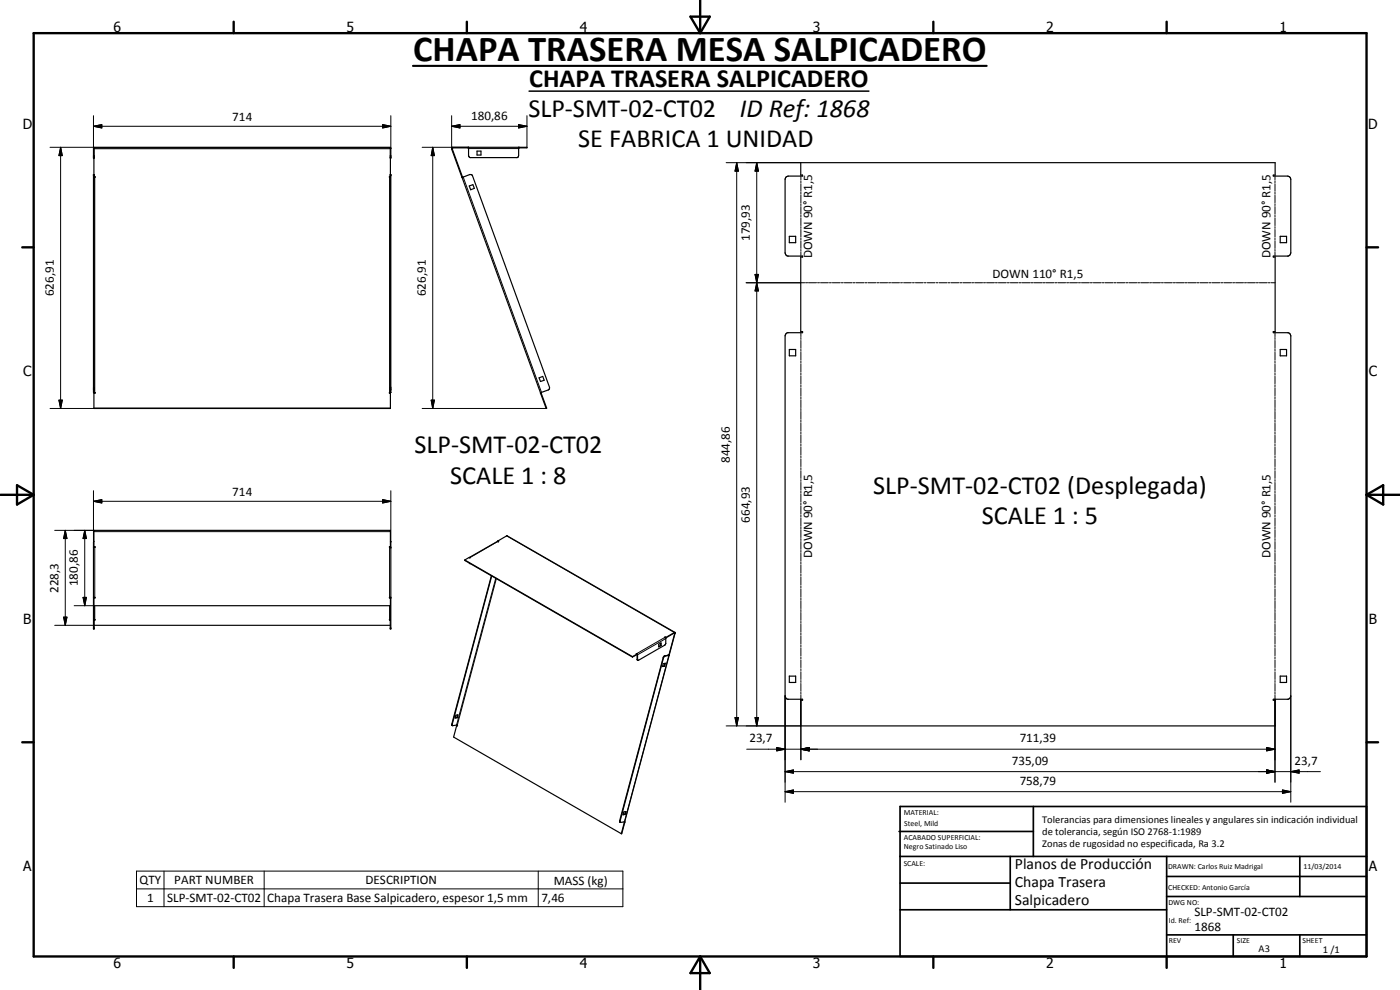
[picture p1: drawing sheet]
<svg xmlns="http://www.w3.org/2000/svg" width="420mm" height="297mm" viewBox="0 0 420 297" stroke-linecap="round" stroke-linejoin="round" font-family="sans-serif">
<g fill="none" stroke="#000" stroke-width=".35">
<path d="M28.2 44.3l-.1 3h.2v-2.9h.1M28.2 44.2h89v.2h-89zM28.2 47.3v5.1M28.3 53l.2 .1M116.9 53.1h.2l-.2 .1M116.9 53.2h.1M117.1 53h-.2v.2M117.2 44.3l.1 3h-.2v-2.9h-.2M117.2 47.3v5.1M138.6 53.1l.1 .2M138.7 53.3l2.3-.9 .8 .2 23.1 63.6v.5l-.4 .3-2.1 .8M138.7 53.3l23.5 64.6"/>
<path d="M138.8 53v.2M138.8 53l-.2 .1M140.5 44.2v.2M140.6 44.2v2.5l.5 .6h14.1l.4-.6v-2.5M140.6 44.4h-4.7l-.2 .1 3.1 8.5M140.8 55.8l1.1-.4 .5 1.1-1.1 .4zM143.2 45.3h1.1v1.2h-1.1zM155.6 44.4h2.5v-.2h-22.3l-.3 .5 3.1 8.4M155.8 44.2v.2M235.8 53.2l.8-.4h4.3v-.3h-.6v-3.7h142.4v3.7h-.6v.3h4.3l.8 .4 .2 .6v22l-.2 .7-.6 .3h-4.5v.3h.6v22.4h-.6v.3h4.5l.6 .4 .2 .6v108l-.2 .6-.6 .4h-4.5v.3h.6v7.7h-142.4v-7.7h.6v-.3h-4.5l-.6-.4-.2-.6v-108l.2-.6 .6-.4h4.5v-.3h-.6v-22.4h.6v-.3h-4.5l-.6-.3-.2-.7v-22zM236.9 70.9h1.9v1.9h-1.9zM384.2 70.9h1.9v1.9h-1.9z"/>
<path d="M28.5 117.9l-.4-.2v-65.3h.2v65.4h.2v.2h-.3v4.6h89v-4.6h-.3v-.2h.2v-65.4h.2v65.4l-.4 .1M161.8 113.4l1.1-.5 .4 1.2-1.1 .4zM162.2 117.9l.1 .1M162.3 117.8l.1 .2M162.4 117.8l-.2 .1M162.4 118l1.7 4.5-.2 .1-1.6-4.6M162.4 118h-.1M236.9 104.9h1.9v1.9h-1.9zM384.2 104.9h1.9v1.9h-1.9zM28.2 122.5h89M28.1 164.2h.4v-.2h-.3v-4.9h89v4.9l-.3 .2h.4M28.1 179.2h.4v.2h-.3v2.3h89v-2.3l-.3-.2h.4"/>
<path d="M28.2 162.3l-.1 26.2h.2v-6.8M28.3 164v.2M28.3 179.2v.2M117.1 164v.2M117.1 179.2v.2M117.2 162.3l.1 26.2h-.2v-6.8M139.5 168l50.3 29M139.5 168l50.3 29.1M140.9 168.9l.1 .2M140.9 167.3h.1M141 169l.1 .1M141 167.3h.1"/>
<path d="M141.1 169.1h.1M141.1 167.3h-.3l-1.3 .7M147.5 172.7l-11.9 44.6 .2 .4M147.6 172.8l-11.9 44.7 .1 .2M149.5 162.4l-8.6 4.9M149.5 162.3h.2l-.2 .1M149.5 162.3v.1M149.5 162.3l2.7-1.5 50.4 28.9M28.3 186l.2-.1-.2 .2M28.3 187.6h88.8M116.9 185.9l.2 .1M116.9 185.9h.1"/>
<path d="M116.9 185.9l.2 .2M189.8 197v.1M191 196.1l.3 .4v1.5M191 196.1v.1M191 196.1l.2 .2M191.2 196.3l.1 1.7M191.2 196.3l-1.4 .8M191.2 196.3l-1.4 .7M191.3 198l.1 .1M197.7 193.3l.7-.4v.8l-.7 .4zM198.3 193v.6M198.3 193.6l-.6 .4"/>
<path d="M198.3 193.6l.1 .1M199 199.1l.7-.1-.2 .9-.7 .1zM199.3 199.8l-.5 .1M199.3 199.8l.2 .1M199.5 199.1l-.2 .7M199.6 191.1l.2 .4-.1 1.9-8 4.7-.4-.1M199.6 191.1l.2 .2M199.6 191.1l.2 .3M199.8 191.3v.1M200.6 196.6l-1.1 .2-.5 .5-13 49 .1 .5M200.6 196.6h.1M200.6 196.5v.1"/>
<path d="M200.6 196.5l.1 .2-1.2 .2-.4 .5-13.1 49.1 .2 .3M200.6 196.5h.2M200.7 196.4l-.1 .1M200.8 196.6l-13.4 50M202.5 189.9l-2.7 1.5M202.5 189.9h.1M202.5 189.9l-1.7 6.6M202.6 189.7l-2.8 1.6M202.6 189.7v.1M202.6 189.8l-1.8 6.7M136.8 214.6l.6-.1-.2 .8-.6 .1zM137.1 217.7l.1 .1 .1-.2-1.5 .1"/>
<path d="M137.1 217.7h.2M137.1 217.7l-1 3.4 50.4 29M137.1 215.3h.1M137.1 215.3h-.5M137.2 217.6h.1M137.3 214.5l-.2 .8M236.9 202.9h1.9v1.9h-1.9zM384.2 202.9h1.9v1.9h-1.9zM186.2 246.8h.1M187.2 243.6l.7-.1-.3 .8-.6 .2zM187.3 246.6l.1 .1M187.4 246.6l-1.1 .2"/>
<path d="M187.4 246.6h.1M187.4 246.7l-.9 3.4M187.5 244.3l-.5 .1M187.5 244.3h.1M187.5 246.6l-.1 .1M187.5 246.6l-1 3.5M187.7 243.5l-.2 .8"/>
</g>
<g fill="#000">
<circle cx="28.1" cy="52.4" r=".18"/>
<circle cx="28.1" cy="47.3" r=".18"/>
<circle cx="28.3" cy="52.4" r=".18"/>
<circle cx="28.3" cy="53.1" r=".18"/>
<circle cx="28.3" cy="47.3" r=".18"/>
<circle cx="117.1" cy="52.4" r=".18"/>
<circle cx="117.1" cy="47.3" r=".18"/>
<circle cx="117.1" cy="53.1" r=".18"/>
<circle cx="117.3" cy="52.4" r=".18"/>
<circle cx="117.3" cy="47.3" r=".18"/>
<circle cx="140.6" cy="44.2" r=".18"/>
<circle cx="155.6" cy="44.2" r=".18"/>
<circle cx="162.2" cy="117.9" r=".18"/>
<circle cx="28.2" cy="159.1" r=".18"/>
<circle cx="117.2" cy="159.1" r=".18"/>
<circle cx="117.3" cy="164.2" r=".18"/>
<circle cx="117.3" cy="179.2" r=".18"/>
<circle cx="149.5" cy="162.4" r=".18"/>
<circle cx="28.1" cy="188.5" r=".18"/>
<circle cx="28.3" cy="188.5" r=".18"/>
<circle cx="117.1" cy="188.5" r=".18"/>
<circle cx="117.3" cy="188.5" r=".18"/>
<circle cx="199.6" cy="191.3" r=".18"/>
<circle cx="187.5" cy="246.5" r=".18"/>
</g>
<g fill="none" stroke="#000" stroke-width=".3">
<path d="M28.1 37.9l2.5-.5v1zM28.1 34.7v9.9h.2M28.1 37.9h89.2M114.8 37.4l2.5 .5-2.5 .5zM117.3 34.7v9.9h-.2M135.5 37.9l2.5-.5v1zM135.5 37.9h22.6M135.5 34.7v9.9M155.6 37.4l2.5 .5-2.5 .5zM158.1 34.7v9.5M15 44.2h13.2M18.2 44.2l.5 2.5h-1z"/>
<path d="M18.2 44.2v78.4M28.1 52.7h.2M28.1 46.7h.2M28.3 44.6h88.8M28.4 53.2v64.7M116.9 53.2v64.7M117.1 52.7h.2M117.1 46.7h.2M126.7 44.2h13.9M129.9 44.2l.5 2.5h-1zM129.9 44.2v78.4M135.7 44.6l-.2 .1"/>
<path d="M135.9 44.2v.2M139 53.1l23.5 64.6M140.6 44.6h15M217.9 48.8h22.4M221.1 48.8l.5 2.6h-1zM221.1 48.8v169M227.1 48.8l.5 2.6h-1zM227.1 48.8v169M240.4 52.8v1.2M240.4 54.3v.5M240.4 55.1v2.3M240.4 57.7v.6"/>
<path d="M240.4 58.5v2.3M382.6 52.8v1.2M382.6 54.3v.5M382.6 55.1v2.3M382.6 57.7v.6M382.6 58.5v2.3M240.4 61.1v.6M240.4 62v2.3M240.4 64.6v.5M240.4 65.4v2.3M240.4 68v.5M240.4 68.8v2.3"/>
<path d="M240.4 71.4v.6M240.4 72.3v2.2M240.4 74.8v.6M240.4 75.7v1.1M382.6 61.1v.6M382.6 62v2.3M382.6 64.6v.5M382.6 65.4v2.3M382.6 68v.5M382.6 68.8v2.3M382.6 71.4v.6M382.6 72.3v2.2"/>
<path d="M382.6 74.8v.6M382.6 75.7v1.1M223.9 84.8h17.6M226.6 82.3h1l-.5 2.5zM227.1 84.8l.5 2.5h-1zM240.4 99.8v1.2M241.8 84.8h.6M242.6 84.8h2.5M245.4 84.8h.5M246.2 84.8h2.4M248.9 84.8h.6M249.8 84.8h2.4"/>
<path d="M252.5 84.8h.6M253.4 84.8h2.3M256 84.8h.6M256.9 84.8h2.4M259.6 84.8h.6M260.5 84.8h2.3M263.1 84.8h.6M264 84.8h2.4M266.7 84.8h.6M267.6 84.8h2.3M270.3 84.8h.5M271.2 84.8h2.3"/>
<path d="M273.8 84.8h.6M274.7 84.8h2.4M277.4 84.8h.5M278.3 84.8h2.3M281 84.8h.5M281.8 84.8h2.4M284.5 84.8h.6M285.4 84.8h2.4M288.1 84.8h.6M289 84.8h2.3M291.6 84.8h.6M292.5 84.8h2.4"/>
<path d="M295.2 84.8h.6M296.1 84.8h2.3M298.7 84.8h.6M299.6 84.8h2.4M302.3 84.8h.6M303.2 84.8h2.4M305.8 84.8h.7M306.7 84.8h2.4M309.4 84.8h.6M310.3 84.8h2.4M313 84.8h.6M313.8 84.8h2.5"/>
<path d="M316.6 84.8h.5M317.4 84.8h2.4M320.1 84.8h.6M321 84.8h2.4M323.7 84.8h.6M324.6 84.8h2.3M327.2 84.8h.6M328.1 84.8h2.4M330.8 84.8h.6M331.7 84.8h2.3M334.3 84.8h.6M335.2 84.8h2.4"/>
<path d="M337.9 84.8h.6M338.8 84.8h2.4M341.4 84.8h.6M342.3 84.8h2.4M345 84.8h.6M345.9 84.8h2.4M348.6 84.8h.6M349.5 84.8h2.3M352.1 84.8h.7M353 84.8h2.4M355.7 84.8h.6M356.6 84.8h2.4"/>
<path d="M359.2 84.8h.7M360.2 84.8h2.3M362.8 84.8h.6M363.7 84.8h2.4M366.4 84.8h.6M367.3 84.8h2.3M369.9 84.8h.6M370.8 84.8h2.4M373.5 84.8h.6M374.4 84.8h2.4M377.1 84.8h.5M377.9 84.8h2.4"/>
<path d="M380.6 84.8h.6M381.5 84.8h1.2M382.6 99.8v1.2M28.1 116.2h.2M28.1 117h.2M28.1 117.7h.2M117.1 116.2h.2M117.1 117h.2M117.1 117.7h.2M240.4 101.3v.6M240.4 102.2v2.3M240.4 104.8v.6"/>
<path d="M240.4 105.7v2.4M240.4 108.4v.6M240.4 109.3v2.3M240.4 111.9v.6M240.4 112.8v2.4M240.4 115.5v.6M240.4 116.4v2.3M240.4 119v.6M240.4 119.9v2.4M382.6 101.3v.6M382.6 102.2v2.3M382.6 104.8v.6"/>
<path d="M382.6 105.7v2.4M382.6 108.4v.6M382.6 109.3v2.3M382.6 111.9v.6M382.6 112.8v2.4M382.6 115.5v.6M382.6 116.4v2.3M382.6 119v.6M382.6 119.9v2.4M15 122.6h13.2M17.7 120.1h1l-.5 2.5zM126.7 122.6h37.2"/>
<path d="M129.4 120.1h1l-.5 2.5zM240.4 122.6v.6M240.4 123.4v2.4M240.4 126.1v.6M240.4 127v2.4M240.4 129.7v.6M240.4 130.6v2.3M240.4 133.2v.6M240.4 134.1v2.4M240.4 136.8v.5M240.4 137.7v2.3M382.6 122.6v.6"/>
<path d="M382.6 123.4v2.4M382.6 126.1v.6M382.6 127v2.4M382.6 129.7v.6M382.6 130.6v2.3M382.6 133.2v.6M382.6 134.1v2.4M382.6 136.8v.5M382.6 137.7v2.3M16.4 159.1h11.8M19.6 159.1l.5 2.5h-1zM19.6 159.1v28.5"/>
<path d="M25.4 159.1l.5 2.5h-1zM25.4 159.1v22.6M28.1 150.4l2.5-.5v1zM28.1 147.2l.1 15.4M28.1 150.4h89.2M28.2 159.5h89M114.8 149.9l2.5 .5-2.5 .5zM117.3 147.2l-.1 15.4M240.4 140.3v.6M240.4 141.2v2.4M240.4 143.9v.5M240.4 144.7v2.4"/>
<path d="M240.4 147.4v.6M240.4 148.3v2.4M240.4 151v.6M240.4 151.8v2.4M240.4 154.5v.6M240.4 155.4v2.4M240.4 158v.7M240.4 158.9v2.4M382.6 140.3v.6M382.6 141.2v2.4M382.6 143.9v.5M382.6 144.7v2.4"/>
<path d="M382.6 147.4v.6M382.6 148.3v2.4M382.6 151v.6M382.6 151.8v2.4M382.6 154.5v.6M382.6 155.4v2.4M382.6 158v.7M382.6 158.9v2.4M24.9 179.2h1l-.5 2.5zM28.4 164v15.4M116.9 164v15.4M141 167.3h.1"/>
<path d="M148.8 173.5l-11.8 44.1M149 173.6l-11.8 44M149.5 162.4l-8.5 4.9M152 160.8l50.6 29.2M240.4 161.6v.6M240.4 162.5v2.3M240.4 165.1v.6M240.4 166v2.4M240.4 168.7v.6M240.4 169.6v2.4M240.4 172.3v.5M240.4 173.1v2.4"/>
<path d="M240.4 175.8v.6M240.4 176.7v2.4M240.4 179.4v.6M382.6 161.6v.6M382.6 162.5v2.3M382.6 165.1v.6M382.6 166v2.4M382.6 168.7v.6M382.6 169.6v2.4M382.6 172.3v.5M382.6 173.1v2.4M382.6 175.8v.6"/>
<path d="M382.6 176.7v2.4M382.6 179.4v.6M16.4 187.6h11.9M19.1 185.2h1l-.5 2.4zM22.3 181.7h5.9M28.1 188.5h.2M28.4 181.7v4.2M116.9 181.7v4.2M117.1 188.5h.2M191.2 197.8l.1 .1M199 197.3l.1 .1M199.5 196.8h.1"/>
<path d="M199.6 191.2l-8.5 5.1M199.8 191.6l-8.6 4.8M200.6 196.6l-13.2 50M200.7 196.5l-.1 .1M240.4 180.2v2.4M240.4 182.9v.6M240.4 183.8v2.3M240.4 186.4v.6M240.4 187.3v2.4M240.4 190v.6M240.4 190.9v2.4M240.4 193.5v.6"/>
<path d="M240.4 194.4v2.4M240.4 197.1v.6M240.4 198v2.3M382.6 180.2v2.4M382.6 182.9v.6M382.6 183.8v2.3M382.6 186.4v.6M382.6 187.3v2.4M382.6 190v.6M382.6 190.9v2.4M382.6 193.5v.6M382.6 194.4v2.4"/>
<path d="M382.6 197.1v.6M382.6 198v2.3M135.6 217.3h.1M217.9 217.8h22.4M220.6 215.3h1l-.5 2.5zM226.6 215.3h1l-.5 2.5zM235.6 208.8v31.9M240.4 200.7v.5M240.4 201.5v2.4M240.4 204.2v.6M240.4 205.1v2.3M240.4 207.7v.6"/>
<path d="M240.4 208.6v19.4M382.6 200.7v.5M382.6 201.5v2.4M382.6 204.2v.6M382.6 205.1v2.3M382.6 207.7v.6M382.6 208.6v26.1M387.4 208.8v31.9M224.1 224.8h158.5M233.1 224.3l2.5 .5-2.5 .5zM235.6 231.5l2.5-.5v1zM235.6 237.5l2.5-.5v1z"/>
<path d="M235.6 231.5h160.7M235.6 237.5h151.8M240.4 224.8l2.5-.5v1zM380.1 231l2.5 .5-2.5 .5zM380.1 224.3l2.5 .5-2.5 .5zM384.9 237l2.5 .5-2.5 .5zM387.4 231.5l2.5-.5v1zM186 246.3l.1 .1M41 261.4h145.9v10.6h-145.9zM41 266.7h145.9M49.2 261.4v10.6M79.3 261.4v10.6"/>
<path d="M161.5 261.4v10.6"/>
</g>
<g fill="none" stroke="#000" stroke-width=".71">
<path d="M10.1 9.9h400v277.1h-400zM70.1 6.5v3.4M140.1 6.5v3.4M207.2 5h5.8l-2.9 4.9zM210.1 0v9.9M280.1 6.5v3.4M350.1 6.5v3.4M6.7 74.2h3.4M410.1 74.2h3.5M.1 148.5h10M5.1 145.6l5 2.9-5 2.9zM410.1 148.5h10"/>
<path d="M410.1 148.5l5-2.9v5.8zM6.7 222.7h3.4M410.1 222.7h3.5M70.1 287v3.4M140.1 287v3.4M210.1 287v10M210.1 287l2.9 5h-5.8zM280.1 287v3.4M350.1 287v3.4"/>
</g>
<g fill="none" stroke="#000" stroke-width=".51">
<path d="M269.8 249.5h40.3M270.1 242h140v45h-140zM270.1 257h140M303.2 257v16M310.1 242v15M350.1 257v30M390.1 257v12M270.1 265h33.1M270.1 273h80M350.1 269h60M350.1 263h60M350.1 280.5h60"/>
<path d="M370.1 280.5v6.5M390.1 280.5v6.5"/>
</g>
<g fill="#000">
<path d="M28.1 37.9l2.5-.5v1zM114.8 37.4l2.5 .5-2.5 .5zM135.5 37.9l2.5-.5v1zM155.6 37.4l2.5 .5-2.5 .5zM18.2 44.2l.5 2.5h-1zM129.9 44.2l.5 2.5h-1zM221.1 48.8l.5 2.6h-1zM227.1 48.8l.5 2.6h-1zM226.6 82.3h1l-.5 2.5zM227.1 84.8l.5 2.5h-1zM17.7 120.1h1l-.5 2.5zM129.4 120.1h1l-.5 2.5z"/>
<path d="M28.1 150.4l2.5-.5v1zM114.8 149.9l2.5 .5-2.5 .5zM19.6 159.1l.5 2.5h-1zM24.9 179.2h1l-.5 2.5zM25.4 159.1l.5 2.5h-1zM19.1 185.2h1l-.5 2.4zM220.6 215.3h1l-.5 2.5zM226.6 215.3h1l-.5 2.5zM233.1 224.3l2.5 .5-2.5 .5zM235.6 231.5l2.5-.5v1zM235.6 237.5l2.5-.5v1zM240.4 224.8l2.5-.5v1z"/>
<path d="M380.1 231l2.5 .5-2.5 .5zM380.1 224.3l2.5 .5-2.5 .5zM384.9 237l2.5 .5-2.5 .5zM387.4 231.5l2.5-.5v1z"/>
</g>
<path d="M123.9 19.8h172.2" fill="none" stroke="#000" stroke-width=".63"/>
<path d="M158.8 27.3h102" fill="none" stroke="#000" stroke-width=".46"/>
<text font-size="11" x="124" y="18.2">CHAPA TRASERA MESA SALPICADERO</text>
<g font-size="7.9">
<text x="158.8" y="26.2">CHAPA TRASERA SALPICADERO</text>
<text x="158.6" y="35.2">SLP-SMT-02-CT02</text>
<text x="222.1" y="35.2">ID Ref: 1868</text>
<text x="173.6" y="44.2">SE FABRICA 1 UNIDAD</text>
<text x="124.4" y="136.1">SLP-SMT-02-CT02</text>
<text x="135.1" y="145.1">SCALE 1 : 8</text>
<text x="262.1" y="148.2">SLP-SMT-02-CT02 (Desplegada)</text>
<text x="294.6" y="157.1">SCALE 1 : 5</text>
</g>
<g font-size="4.7">
<text x="304.6" y="260.8">Planos de Producción</text>
<text x="304.6" y="266.2">Chapa Trasera</text>
<text x="304.6" y="271.6">Salpicadero</text>
</g>
<g font-size="4.2">
<text x="34" y="9.6">6</text>
<text x="104" y="9.6">5</text>
<text x="174" y="9.6">4</text>
<text x="244" y="9.6">3</text>
<text x="314" y="9.6">2</text>
<text x="384" y="9.6">1</text>
<text x="6.8" y="38.7">D</text>
<text x="410.6" y="38.7">D</text>
<text x="7" y="112.9">C</text>
<text x="410.8" y="112.9">C</text>
<text x="7" y="187.1">B</text>
<text x="410.8" y="187.1">B</text>
<text x="7" y="261.4">A</text>
<text x="410.8" y="261.4">A</text>
<text x="34" y="290.4">6</text>
<text x="104" y="290.4">5</text>
<text x="174" y="290.4">4</text>
<text x="244" y="290.4">3</text>
<text x="314" y="290.4">2</text>
<text x="384" y="290.4">1</text>
</g>
<g font-size="3.9">
<text x="141.4" y="35.9">180,86</text>
<text x="69.7" y="36.4">714</text>
<text x="225" y="72.3" transform="rotate(-90 225 72.3)">179,93</text>
<text x="243.7" y="77.5" transform="rotate(-90 243.7 77.5)">DOWN 90° R1,5</text>
<text x="381.3" y="77.5" transform="rotate(-90 381.3 77.5)">DOWN 90° R1,5</text>
<text x="297.8" y="83.5">DOWN 110° R1,5</text>
<text x="16.1" y="88.9" transform="rotate(-90 16.1 88.9)">626,91</text>
<text x="127.8" y="88.9" transform="rotate(-90 127.8 88.9)">626,91</text>
<text x="219" y="138.9" transform="rotate(-90 219 138.9)">844,86</text>
<text x="69.7" y="148.9">714</text>
<text x="225" y="156.8" transform="rotate(-90 225 156.8)">664,93</text>
<text x="243.7" y="167.5" transform="rotate(-90 243.7 167.5)">DOWN 90° R1,5</text>
<text x="381.3" y="167.5" transform="rotate(-90 381.3 167.5)">DOWN 90° R1,5</text>
<text x="17.6" y="177.9" transform="rotate(-90 17.6 177.9)">228,3</text>
<text x="23.4" y="175.9" transform="rotate(-90 23.4 175.9)">180,86</text>
<text x="224.9" y="222.8">23,7</text>
<text x="306" y="222.8">711,39</text>
<text x="303.6" y="229.4">735,09</text>
<text x="388.5" y="229.4">23,7</text>
<text x="306" y="235.5">758,79</text>
<text x="41.9" y="265.3">QTY</text>
<text x="52.3" y="265.3">PART NUMBER</text>
<text x="109.7" y="265.3">DESCRIPTION</text>
<text x="166.2" y="265.4">MASS (kg)</text>
<text x="44.1" y="270.6">1</text>
<text x="50.2" y="270.6">SLP-SMT-02-CT02</text>
<text x="80.2" y="270.7">Chapa Trasera Base Salpicadero, espesor 1,5 mm</text>
<text x="162.5" y="270.6">7,46</text>
<text x="358.5" y="275">SLP-SMT-02-CT02</text>
<text x="358.5" y="279.4">1868</text>
</g>
<g font-size="3.1">
<text x="312.7" y="246.8">Tolerancias para dimensiones lineales y angulares sin indicación individual</text>
<text x="312.7" y="250.4">de tolerancia, según ISO 2768-1:1989</text>
<text x="312.7" y="254">Zonas de rugosidad no especificada, Ra 3.2</text>
<text x="377.7" y="285.6">A3</text>
<text x="397" y="285.9">1 /1</text>
</g>
<g font-size="2.4">
<text x="271.2" y="244.4">MATERIAL:</text>
<text x="271.3" y="252">ACABADO SUPERFICIAL:</text>
<text x="271.4" y="247.9">Steel, Mild</text>
<text x="271.3" y="254.6">Negro Satinado Liso</text>
<text x="271.2" y="259.7">SCALE:</text>
<text x="350.6" y="260.8">DRAWN: Carlos Ruiz Madrigal</text>
<text x="391.2" y="260.6">11/03/2014</text>
<text x="350.6" y="267.1">CHECKED: Antonio García</text>
<text x="350.6" y="271.4">DWG NO:</text>
<text x="350.8" y="276.9">Id. Ref:</text>
<text x="350.8" y="282.8">REV</text>
<text x="371.2" y="282.9">SIZE</text>
<text x="390.9" y="282.9">SHEET</text>
</g>
</svg>
